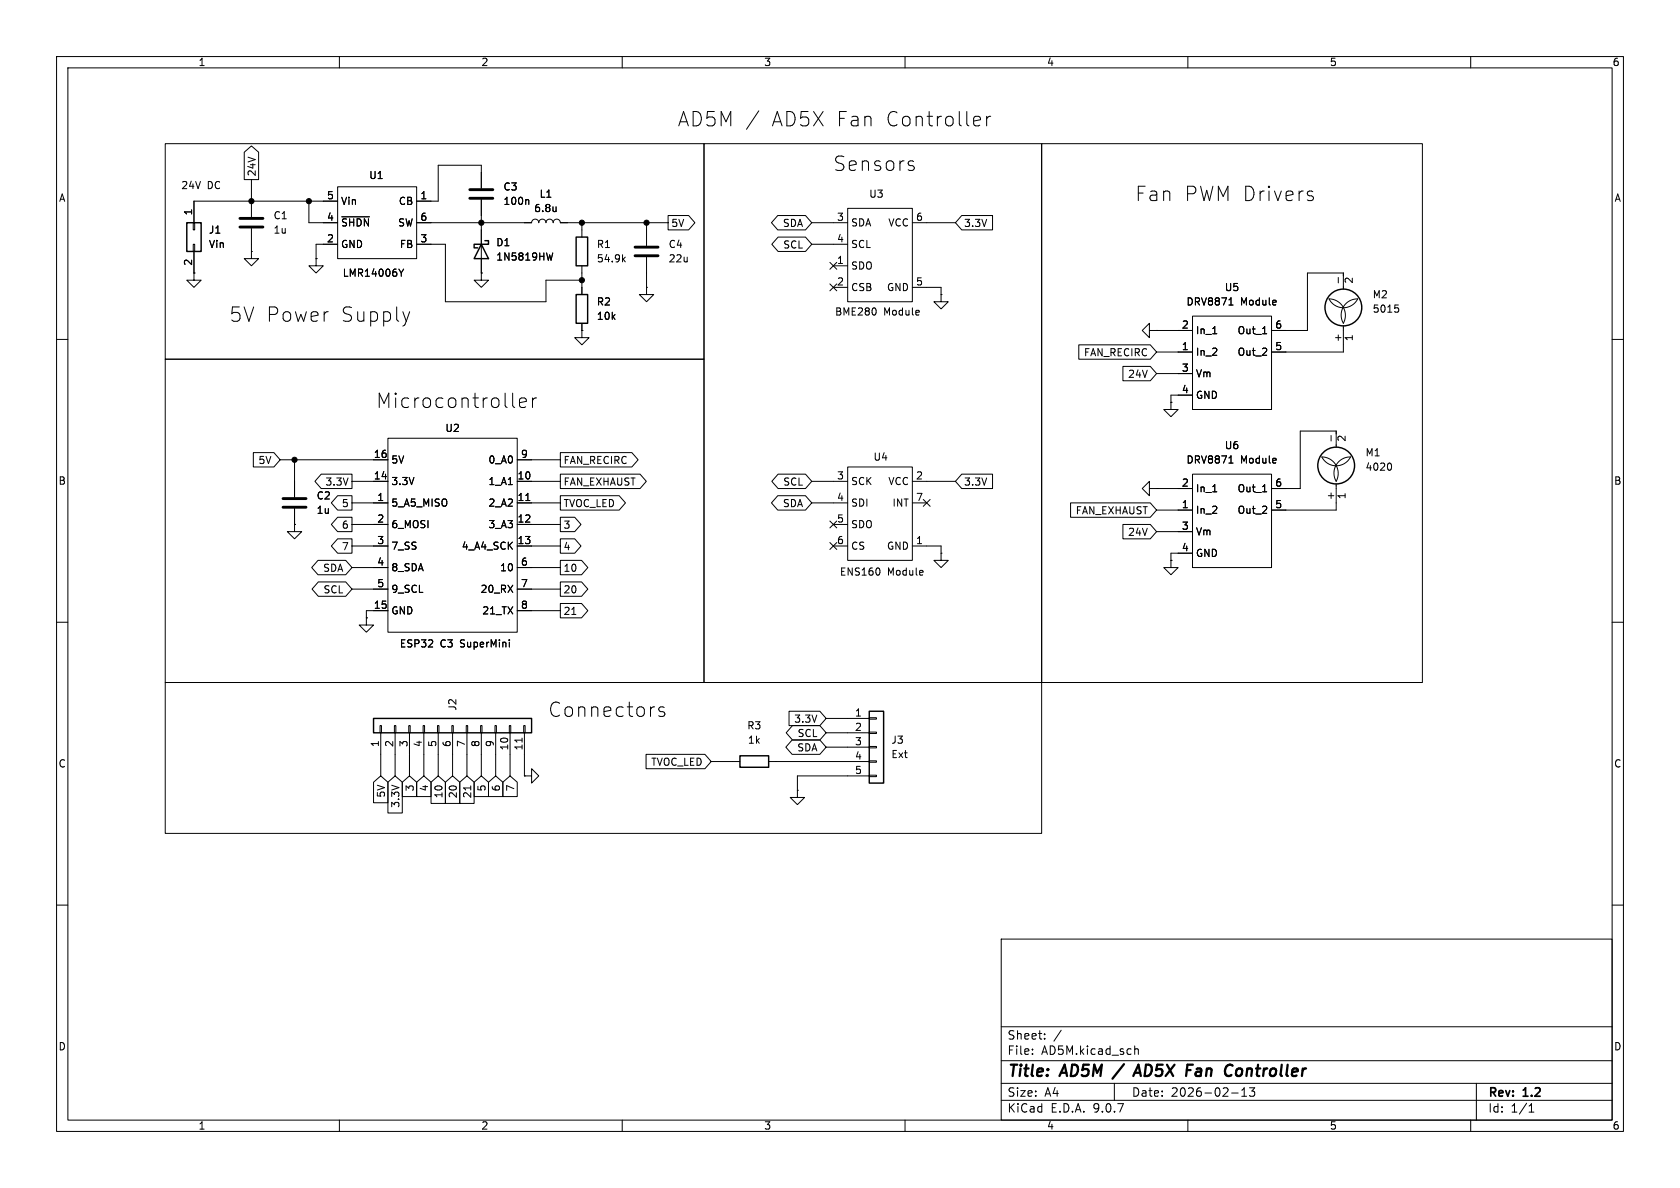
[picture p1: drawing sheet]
<svg xmlns="http://www.w3.org/2000/svg" width="297mm" height="210mm" viewBox="0 0 297 210" stroke-linecap="round" stroke-linejoin="round" font-family="sans-serif">
<g fill="none" stroke="#000" stroke-width=".18">
<path d="M10 10h277v190h-277zM12 12h273v186h-273zM60 10v2M110 10v2M134.1 19.6l-2.1 3.3M160 10v2M210 10v2M260 10v2M29.2 25.4h95.3v38.1h-95.3zM34.2 39.4h.2v1.2h-.2zM43.2 26.9l1.2-1.1 1.3 1.1v4.9h-2.5zM44.4 31.8v6.6"/>
<path d="M54.6 35.6v3.8h5.1M59.7 33h14v12.7h-14zM59.7 35.6h-25.4v3.8M60.4 38.3h4.9M73.7 39.4h20.3a.64 .64 0 0 1 .6-.7 .64 .64 0 0 1 .6 .7 .64 .64 0 0 1 .7-.7 .64 .64 0 0 1 .6 .7 .64 .64 0 0 1 .7-.7 .64 .64 0 0 1 .6 .7 .64 .64 0 0 1 .6-.7 .64 .64 0 0 1 .7 .7h19M85.1 33.3v-4.1h-7.6v6.4h-3.8M85.1 35.3v13M93.3 35.3l.2 .2v.6M98.3 36.6v.8M98.3 37.3h-.1M102.9 39.4v2.5M114.3 39.4v4"/>
<path d="M118.1 38.1h3.6l1.2 1.3-1.2 1.2h-3.6zM124.5 25.4h59.6v95.3h-59.6zM137.5 38.1h4.9l1.1 1.3-1.1 1.2h-4.9l-1.1-1.2zM143.5 39.4h6.4M149.9 36.8h11.4v16.5h-11.4zM161.3 29.3l.3 .3-.1 .4-.2 .1M161.3 28.4l.2 .2M161.3 39.4h7.6M170 38.1h5.5v2.5h-5.5l-1.1-1.2zM172.5 20.6l.7 .1 .1 .5-1.2 .2M173.2 22.1l-.7 .2M174.4 20.6v1.7"/>
<path d="M175.2 20.6a.65 .65 0 0 0-.8 .4M184.1 25.4h67.4v95.3h-67.4zM231.8 34.6l.4 .4-.1 .3-.3 .2M231.8 33.8l.3 .1M34.2 43.2h.2v1.3h-.2zM34.3 48.3v1.2h1.3l-1.3 1.3-1.3-1.3h1.3M34.3 48.3h.1M34.3 44.5v3.8M44.4 44.5v1.2h1.3l-1.3 1.3-1.2-1.3h1.2M44.4 44.5h.1M44.4 40.4v4.1M55.9 45.7v1.3h1.2l-1.2 1.3-1.3-1.3h1.3"/>
<path d="M55.9 45.7h.1M59.7 43.2h-3.8v2.5M70.5 47.6l.4 .6M70.9 48.2v.6M71.4 47.6l-.5 .6M72.4 55.1l-.6 1.7M73.7 43.2h5v10.1h17.8v-3.8h6.4M85.1 48.3v1.2h1.3l-1.3 1.3-1.3-1.3h1.3M85.1 48.3h.1M97.7 44.7l-.3 1.3-.2-.9M102.9 58.4v1.3h1.2l-1.2 1.3-1.3-1.3h1.3M102.9 58.4h.1"/>
<path d="M102.9 47v5.1M102.9 57.2v1.2M110.2 45.8l.3 .5M110.5 45.5l-.4 .4M114.3 50.8v1.3h1.3l-1.3 1.2-1.3-1.2h1.3M114.3 50.8h.1M114.3 45.5v5.3M137.6 41.9h4.8l1.1 1.3-1.1 1.3h-4.8l-1.2-1.3zM143.5 43.2h6.4M146.7 46.4l1.2 1.2M146.7 50.2l1.2 1.2M147.3 47h2.6"/>
<path d="M147.3 50.8h2.6M147.9 46.4l-1.2 1.2M147.9 50.2l-1.2 1.2M154.8 54.7v.8M161.3 50.8h5.1v1.3M166.4 52.1v1.2h1.2l-1.2 1.3-1.3-1.3h1.3M166.4 52.1h.1M203.2 58.4v-1.2l-1.3 1.2 1.3 1.3v-1.3h1.3M204.5 58.4h.1M204.5 58.4h6.3M210.8 55.9h14v16.5h-14zM214.4 59h.7"/>
<path d="M217.3 53.9h.7M217.5 52.8l.1-.2v1.3M223.2 59h.7M234.9 52.8a2.92 2.92 0 0 1 2.6 4.4 2.86 2.86 0 0 1 2.5-4.4 2.84 2.84 0 0 1-2.5 1.6 2.84 2.84 0 0 1-2.6-1.6zM236.6 49v1M237.5 51.1v-2.8h-6.4v10.1h-6.3M237.5 57.6v4.6h-12.7M246.6 53.9h.6M247 54.4l.3 .2v.3l-.3 .3M10 60h2M29.2 63.5h95.3v57.2h-95.3zM68.6 77.5h22.8v34.3h-22.8z"/>
<path d="M90.8 71.9l.2 .1M91.8 71.2l1.2-.3-.1-.4-.7-.2-.4 .4v1l.2 .2 .2 .1 .7-.1M94.1 70.3v1.7M94.9 70.3a.65 .65 0 0 0-.8 .5M190.7 61h12.7l1.1 1.2-1.1 1.3h-12.7zM198.5 64.8h4.9l1.1 1.2-1.1 1.3h-4.9zM204.5 62.2h6.3M204.5 66h6.3M207 71.1v1.3h1.3l-1.3 1.3-1.3-1.3h1.3M207 71.1h.1M210.8 69.9h-3.8v1.2M235.3 77v1"/>
<path d="M236.2 79v-2.8h-6.3v10.2h-5.1M285 60h2M44.8 80h3.6l1.1 1.3-1.1 1.3h-3.6zM49.5 81.3h19.1M52.1 92.7v1.3h1.2l-1.2 1.3-1.3-1.3h1.3M52.1 92.7h.1M52.1 81.3v6.6M52.1 89.9v2.8M56.2 99.1h4.9l1.1 1.2-1.1 1.3h-4.9l-1.1-1.3zM56.8 83.8h5.4v2.6h-5.4l-1.1-1.3zM59.7 91.4h2.5v2.6h-2.5l-1.1-1.3zM59.7 95.2h2.5v2.6h-2.5l-1.1-1.3z"/>
<path d="M59.7 87.6h2.5v2.6h-2.5l-1.1-1.3zM62.2 85.1h6.4M62.2 88.9h6.4M62.2 92.7h6.4M62.2 96.5h6.4M91.4 81.3h7.7M91.4 85.1h7.7M91.4 88.9h7.7M91.4 92.7h7.7M91.4 96.5h7.7M93 88.5h.7M99.1 80h12.6l1.1 1.3-1.1 1.3h-12.6z"/>
<path d="M99.1 95.2h2.5l1.1 1.3-1.1 1.3h-2.5zM99.1 91.4h2.5l1.1 1.3-1.1 1.3h-2.5zM99.1 99.1h3.7l1.1 1.2-1.1 1.3h-3.7zM99.1 87.6h10.4l1.1 1.3-1.1 1.3h-10.4zM99.1 83.8h14.1l1.1 1.3-1.1 1.3h-14.1zM137.5 87.6h4.9l1.1 1.3-1.1 1.3h-4.9l-1.1-1.3zM137.6 83.8h4.8l1.1 1.3-1.1 1.3h-4.8l-1.2-1.3zM143.5 85.1h6.4M143.5 88.9h6.4M146.7 95.9l1.2 1.2M146.7 92.1l1.2 1.2M147.3 92.7h2.6"/>
<path d="M147.3 96.5h2.6M147.9 95.9l-1.2 1.2M147.9 92.1l-1.2 1.2M149.9 82.6h11.4v16.5h-11.4zM161.3 85.1h7.6M161.3 88.9h2.5M161.3 96.5h5.1v1.3M163.2 88.3l1.2 1.2M164.4 88.3l-1.2 1.2M166.4 97.8v1.3h1.2l-1.2 1.2-1.3-1.2h1.3M166.4 97.8h.1M170 83.8h5.5v2.6h-5.5l-1.1-1.3z"/>
<path d="M189.3 88.9h14.1l1.1 1.3-1.1 1.2h-14.1zM198.5 92.7h4.9l1.1 1.3-1.1 1.3h-4.9zM203.2 86.4v-1.3l-1.3 1.3 1.3 1.2v-1.2h1.3M204.5 86.4h.1M204.5 86.4h6.3M204.5 90.2h6.3M204.5 94h6.3M207 99.1v1.2h1.3l-1.3 1.3-1.3-1.3h1.3M207 99.1h.1M210.8 83.8h14v16.5h-14zM210.8 97.8h-3.8v1.3M214.4 86.9h.7"/>
<path d="M217.3 81.9h.7M217.5 80.8l.1-.2v1.3M223.2 86.9h.7M233.7 80.8a2.92 2.92 0 0 1 2.5 4.3 2.86 2.86 0 0 1 2.6-4.3 2.84 2.84 0 0 1-2.6 1.5 2.84 2.84 0 0 1-2.5-1.5zM236.2 85.5v4.7h-11.4M245.7 81.9a.79 .79 0 0 1 0 1.2M10 110h2M56.3 102.9h4.8l1.1 1.2-1.1 1.3h-4.8l-1.1-1.3zM62.2 100.3h6.4M62.2 104.1h6.4M64.8 109.2v1.3h1.2l-1.2 1.3-1.3-1.3h1.3M64.8 109.2h.1"/>
<path d="M68.6 108h-3.8v1.2M90 113.1v.1M90 113.5v.9M91.4 100.3h7.7M91.4 104.1h7.7M91.4 108h7.7M99.1 102.9h3.7l1.1 1.2-1.1 1.3h-3.7zM99.1 106.7h3.7l1.1 1.3-1.1 1.2h-3.7zM101.1 108.6h.7M155.5 100.6v.8M285 110h2M29.2 120.7h154.9v26.6h-154.9z"/>
<path d="M66 138.3l1.3-1.1 1.3 1.1v3.6h-2.6zM67.2 128.3h.2v1.2h-.2zM67.3 129.5v7.7M68.6 138.3l1.2-1.1 1.3 1.1v5.4h-2.5zM69.7 128.3h.3v1.2h-.3zM69.8 129.5v7.7M71.1 138.3l1.3-1.1 1.3 1.1v2.5h-2.6zM72.3 128.3h.2v1.2h-.2zM72.4 129.5v7.7M73.7 138.3l1.2-1.1 1.3 1.1v2.5h-2.5zM74.8 128.3h.3v1.2h-.3zM74.9 129.5v7.7"/>
<path d="M76.2 138.3l1.3-1.1 1.2 1.1v3.7h-2.5zM77.3 128.3h.3v1.2h-.3zM77.5 129.5v7.7M78.7 138.3l1.3-1.1 1.3 1.1v3.7h-2.6zM79.9 128.3h.2v1.2h-.2zM80 129.5v7.7M81.3 138.3l1.2-1.1 1.3 1.1v3.7h-2.5zM82.4 128.3h.3v1.2h-.3zM82.5 129.5v7.7M83.2 138.9v.8M83.8 138.3l1.3-1.1 1.3 1.1v2.5h-2.6zM85 128.3h.2v1.2h-.2z"/>
<path d="M85.1 129.5v7.7M86.4 138.3l1.2-1.1 1.3 1.1v2.5h-2.5zM87.5 128.3h.3v1.2h-.3zM87.6 129.5v7.7M88.9 138.3l1.3-1.1 1.2 1.1v2.5h-2.5zM90 128.3h.3v1.2h-.3zM90.2 129.5v7.7M92.3 130.5v.7M92.6 128.3h.2v1.2h-.2zM92.7 137.2h1.3v-1.3l1.2 1.3-1.2 1.2v-1.2M92.7 137.2h.1M92.7 129.5v7.7"/>
<path d="M114.2 133.3h10.4l1.1 1.3-1.1 1.3h-10.4zM117.4 125.1l-.6-.1-.3 .3 .1 .4 .8 .2 .1 .3-.1 .3-.2 .1-.7-.1M125.7 134.6h5.1M135.9 134.6h17.8M139.5 125.7h5.4l1.1 1.3-1.1 1.3h-5.4zM140 130.8h4.9l1.1 1.3-1.1 1.3h-4.9l-1.1-1.3zM140.1 128.3h4.8l1.1 1.2-1.1 1.3h-4.8l-1.1-1.3zM141 139.7v1.3h1.2l-1.2 1.2-1.3-1.2h1.3M141 139.7h.1M146 127h7.7M146 129.5h7.7M146 132.1h7.7"/>
<path d="M153.7 126.9h1.2v.2h-1.2zM153.7 129.4h1.2v.3h-1.2zM153.7 132h1.2v.2h-1.2zM153.7 134.5h1.2v.2h-1.2zM153.7 137h1.2v.3h-1.2zM153.7 137.2h-12.7v2.5M10 160h2M177 166h108v32h-108zM285 160h2M60 198v2M110 198v2M160 198v2"/>
<path d="M177 194.5h108M177 191.5h108M177 187.5h108M177 181.5h108M182.5 186.3v.1M182.5 185.5v.1M184.7 183.6v.1M184.7 182.8v.1M187.6 182.1l-1.3 2M197 191.5v3M200.6 184.9v1.5M200.6 185.5l.2-.1 .4 .1v.9"/>
<path d="M210 198v2M217.7 193.2h1.2M219.5 193.8h.9M219.5 192.7l.5-.4v1.5M220.9 192.3h.9l-.5 .6 .4 .1v.7l-.2 .1h-.4l-.2-.1M260 198v2M261 191.5v6.5M270.3 196.6h.9M270.3 195.5l.4-.4v1.5"/>
</g>
<path d="M198.7 188.1l-2 2.6M200.3 190.2l1-2 .4 2M200.6 189.6h1M211.5 189.5l-.1 .2v.4M219.3 188.9a.62 .62 0 0 0-.7 .4v.7a.52 .52 0 0 0 .7 .1" fill="none" stroke="#000" stroke-width=".4"/>
<path d="M42.4 38.6h4.1M83.1 33.5h4M83.1 35.1h4M42.4 40.1h4.1M112.3 43.7h4M112.3 45.2h4M50 88.1h4.1M50 89.7h4.1" fill="none" stroke="#000" stroke-width=".51"/>
<g fill="none" stroke="#000" stroke-width=".25">
<path d="M33 39.4h2.6v5.1h-2.6zM85.1 43.2l1.3 2.5h-2.6zM85.7 42.5h.7v.7h-2.6v.6h.7M101.9 41.9h2v5.1h-2zM101.9 52.1h2v5.1h-2zM66 127h28v2.5h-28zM130.8 133.6h5.1v2h-5.1zM153.7 125.7h2.5v12.7h-2.5z"/>
<circle cx="237.5" cy="54.4" r="3.3"/>
<circle cx="236.2" cy="82.3" r="3.3"/>
</g>
<g fill="#000" stroke="#000" stroke-width=".18">
<circle cx="44.4" cy="35.6" r=".46"/>
<circle cx="54.6" cy="35.6" r=".46"/>
<circle cx="85.1" cy="39.4" r=".46"/>
<circle cx="102.9" cy="39.4" r=".46"/>
<circle cx="114.3" cy="39.4" r=".46"/>
<circle cx="102.9" cy="49.5" r=".46"/>
<circle cx="52.1" cy="81.3" r=".46"/>
</g>
<g font-size="3.5">
<text x="119.8" y="22.6">AD5M /</text>
<text x="136.2" y="22.6">AD5X Fan</text>
<text x="156.3" y="22.6">Controller</text>
<text x="147.3" y="30.5">Sensors</text>
<text x="200.7" y="35.8">Fan</text>
<text x="209.3" y="35.8">PWM Drivers</text>
<text x="40.5" y="57.1">5V Power</text>
<text x="60.1" y="57.1">Supply</text>
<text x="66.5" y="72.4">Microcontroller</text>
<text x="96.9" y="127">Connectors</text>
</g>
<g font-size="2.8">
<text x="178" y="190.9">Title:</text>
<text x="187.7" y="190.9">AD5M</text>
<text x="202.3" y="190.9">AD5X</text>
<text x="212.2" y="190.9">Fan</text>
<text x="219.8" y="190.9">Controller</text>
</g>
<g font-size="2.1">
<text x="178" y="184">Sheet:</text>
<text x="178" y="186.7">File:</text>
<text x="184.1" y="186.7">AD5M.kicad_sch</text>
<text x="178" y="196.9">KiCad</text>
<text x="178" y="194.1">Size:</text>
<text x="184.7" y="194.1">A4</text>
<text x="185.7" y="196.9">E.D.A.</text>
<text x="193.3" y="196.9">9.0.7</text>
<text x="200" y="194.1">Date:</text>
<text x="207" y="194.1">2026-02-13</text>
<text x="263" y="194.3">Rev:</text>
<text x="263" y="196.9">Id:</text>
<text x="267.1" y="196.9">1/1</text>
<text x="269.4" y="194.3">1.2</text>
</g>
<g font-size="1.8">
<text x="35" y="11.9">1</text>
<text x="85" y="11.9">2</text>
<text x="135" y="11.9">3</text>
<text x="185" y="11.9">4</text>
<text x="235" y="11.9">5</text>
<text x="285" y="11.9">6</text>
<text x="10.3" y="35.9">A</text>
<text x="32" y="33.6">24V</text>
<text x="36.6" y="33.6">DC</text>
<text x="45.4" y="31.3" transform="rotate(-90 45.4 31.3)">24V</text>
<text x="57.7" y="35.3">5</text>
<text x="65.2" y="31.9">U1</text>
<text x="74.2" y="35.3">1</text>
<text x="88.9" y="33.9">C3</text>
<text x="95.3" y="35.2">L1</text>
<text x="153.6" y="35.2">U3</text>
<text x="285.3" y="35.9">A</text>
<text x="34" y="38.2" transform="rotate(-90 34 38.2)">1</text>
<text x="36.8" y="41.5">J1</text>
<text x="48.3" y="39">C1</text>
<text x="48.3" y="41.5">1u</text>
<text x="57.7" y="39.1">4</text>
<text x="60.2" y="36.4">Vin</text>
<text x="60.2" y="40.2">~{SHDN}</text>
<text x="70.3" y="40.2">SW</text>
<text x="70.4" y="36.4">CB</text>
<text x="74.2" y="39.1">6</text>
<text x="88.9" y="36.4">100n</text>
<text x="94.3" y="37.7">6.8u</text>
<text x="118.6" y="40.3">5V</text>
<text x="138.3" y="40.3">SDA</text>
<text x="147.9" y="39.1">3</text>
<text x="150.4" y="40.2">SDA</text>
<text x="157" y="40.2">VCC</text>
<text x="161.9" y="39.1">6</text>
<text x="170.3" y="40.3">3.3V</text>
<text x="34" y="47.1" transform="rotate(-90 34 47.1)">2</text>
<text x="36.8" y="44">Vin</text>
<text x="57.7" y="42.9">2</text>
<text x="60.2" y="44">GND</text>
<text x="70.6" y="44">FB</text>
<text x="74.2" y="42.9">3</text>
<text x="87.6" y="43.7">D1</text>
<text x="87.6" y="46.3">1N5819HW</text>
<text x="105.4" y="44">R1</text>
<text x="105.4" y="46.6">54.9k</text>
<text x="118.1" y="44">C4</text>
<text x="118.1" y="46.6">22u</text>
<text x="138.4" y="44.1">SCL</text>
<text x="147.9" y="42.9">4</text>
<text x="147.9" y="46.7">1</text>
<text x="150.4" y="44">SCL</text>
<text x="150.4" y="47.9">SDO</text>
<text x="60.5" y="49.1">LMR14006Y</text>
<text x="147.9" y="50.5">2</text>
<text x="150.4" y="51.7">CSB</text>
<text x="156.7" y="51.7">GND</text>
<text x="161.9" y="50.5">5</text>
<text x="216.4" y="51.7">U5</text>
<text x="239.5" y="50.2" transform="rotate(-90 239.5 50.2)">2</text>
<text x="242.6" y="52.9">M2</text>
<text x="105.4" y="54.2">R2</text>
<text x="105.4" y="56.7">10k</text>
<text x="147.5" y="56">BME280</text>
<text x="156.2" y="56">Module</text>
<text x="208.8" y="58.2">2</text>
<text x="209.7" y="54.2">DRV8871</text>
<text x="211.3" y="59.3">In_1</text>
<text x="218.7" y="59.3">Out_1</text>
<text x="219.3" y="54.2">Module</text>
<text x="225.4" y="58.2">6</text>
<text x="242.6" y="55.5">5015</text>
<text x="191.5" y="63.2">FAN_RECIRC</text>
<text x="208.8" y="62">1</text>
<text x="208.8" y="65.8">3</text>
<text x="211.3" y="63.1">In_2</text>
<text x="218.7" y="63.1">Out_2</text>
<text x="225.4" y="62">5</text>
<text x="237.2" y="60.6" transform="rotate(-90 237.2 60.6)">+</text>
<text x="239.5" y="60.4" transform="rotate(-90 239.5 60.4)">1</text>
<text x="199.3" y="67">24V</text>
<text x="208.8" y="69.6">4</text>
<text x="211.3" y="66.9">Vm</text>
<text x="211.3" y="70.7">GND</text>
<text x="78.6" y="76.6">U2</text>
<text x="45.6" y="82.2">5V</text>
<text x="66" y="81">16</text>
<text x="69.1" y="82.1">5V</text>
<text x="86.3" y="82.1">0_A0</text>
<text x="92" y="81">9</text>
<text x="99.5" y="82.2">FAN_RECIRC</text>
<text x="154.3" y="81.6">U4</text>
<text x="209.7" y="82.1">DRV8871</text>
<text x="216.4" y="79.6">U6</text>
<text x="219.3" y="82.1">Module</text>
<text x="238.2" y="78.2" transform="rotate(-90 238.2 78.2)">2</text>
<text x="241.3" y="80.9">M1</text>
<text x="241.3" y="83.4">4020</text>
<text x="10.3" y="85.9">B</text>
<text x="55.9" y="88.5">C2</text>
<text x="57.4" y="86">3.3V</text>
<text x="60.3" y="89.9">5</text>
<text x="66" y="84.8">14</text>
<text x="66.6" y="88.6">1</text>
<text x="69.1" y="86">3.3V</text>
<text x="69.1" y="89.8">5_A5_MISO</text>
<text x="86.3" y="86">1_A1</text>
<text x="86.3" y="89.8">2_A2</text>
<text x="91.4" y="84.8">10</text>
<text x="91.4" y="88.6">11</text>
<text x="99.5" y="89.9">TVOC_LED</text>
<text x="99.5" y="86">FAN_EXHAUST</text>
<text x="138.3" y="89.9">SDA</text>
<text x="138.4" y="86">SCL</text>
<text x="147.9" y="84.8">3</text>
<text x="147.9" y="88.6">4</text>
<text x="150.4" y="86">SCK</text>
<text x="150.4" y="89.8">SDI</text>
<text x="157" y="86">VCC</text>
<text x="157.7" y="89.8">INT</text>
<text x="161.9" y="84.8">2</text>
<text x="161.9" y="88.6">7</text>
<text x="170.3" y="86">3.3V</text>
<text x="208.8" y="86.1">2</text>
<text x="208.8" y="89.9">1</text>
<text x="211.3" y="87.2">In_1</text>
<text x="218.7" y="87.2">Out_1</text>
<text x="225.4" y="86.1">6</text>
<text x="225.4" y="89.9">5</text>
<text x="236" y="88.5" transform="rotate(-90 236 88.5)">+</text>
<text x="238.2" y="88.3" transform="rotate(-90 238.2 88.3)">1</text>
<text x="285.3" y="85.9">B</text>
<text x="55.9" y="91">1u</text>
<text x="60.3" y="93.7">6</text>
<text x="66.6" y="92.5">2</text>
<text x="69.1" y="93.6">6_MOSI</text>
<text x="86.3" y="93.6">3_A3</text>
<text x="91.4" y="92.5">12</text>
<text x="99.5" y="93.7">3</text>
<text x="147.9" y="92.5">5</text>
<text x="150.4" y="93.6">SDO</text>
<text x="190.1" y="91.1">FAN_EXHAUST</text>
<text x="199.3" y="94.9">24V</text>
<text x="208.8" y="93.7">3</text>
<text x="211.3" y="91">In_2</text>
<text x="211.3" y="94.8">Vm</text>
<text x="218.7" y="91">Out_2</text>
<text x="57" y="101.3">SDA</text>
<text x="60.3" y="97.5">7</text>
<text x="66.6" y="96.3">3</text>
<text x="66.6" y="100.1">4</text>
<text x="69.1" y="97.4">7_SS</text>
<text x="69.1" y="101.2">8_SDA</text>
<text x="81.5" y="97.4">4_A4_SCK</text>
<text x="88.3" y="101.2">10</text>
<text x="91.4" y="96.3">13</text>
<text x="92" y="100.1">6</text>
<text x="99.5" y="97.5">4</text>
<text x="99.5" y="101.3">10</text>
<text x="147.9" y="96.3">6</text>
<text x="148.4" y="102">ENS160</text>
<text x="150.4" y="97.4">CS</text>
<text x="156.7" y="97.4">GND</text>
<text x="156.9" y="102">Module</text>
<text x="161.9" y="96.3">1</text>
<text x="208.8" y="97.5">4</text>
<text x="211.3" y="98.7">GND</text>
<text x="57.1" y="105.1">SCL</text>
<text x="66" y="107.7">15</text>
<text x="66.6" y="103.9">5</text>
<text x="69.1" y="105">9_SCL</text>
<text x="84.9" y="105">20_RX</text>
<text x="92" y="103.9">7</text>
<text x="92" y="107.7">8</text>
<text x="99.5" y="105.1">20</text>
<text x="69.1" y="108.8">GND</text>
<text x="85.2" y="108.8">21_TX</text>
<text x="99.5" y="108.9">21</text>
<text x="70.6" y="114.7">ESP32</text>
<text x="77.8" y="114.7">C3</text>
<text x="81.5" y="114.7">SuperMini</text>
<text x="80.9" y="125.7" transform="rotate(-90 80.9 125.7)">J2</text>
<text x="132" y="129.1">R3</text>
<text x="132.1" y="131.7">1k</text>
<text x="140.3" y="128">3.3V</text>
<text x="140.9" y="130.5">SCL</text>
<text x="151.1" y="126.7">1</text>
<text x="151.1" y="129.3">2</text>
<text x="151.1" y="131.8">3</text>
<text x="157.5" y="131.7">J3</text>
<text x="10.3" y="135.9">C</text>
<text x="67.1" y="132.2" transform="rotate(-90 67.1 132.2)">1</text>
<text x="69.6" y="132.2" transform="rotate(-90 69.6 132.2)">2</text>
<text x="72.1" y="132.2" transform="rotate(-90 72.1 132.2)">3</text>
<text x="74.7" y="132.2" transform="rotate(-90 74.7 132.2)">4</text>
<text x="77.2" y="132.2" transform="rotate(-90 77.2 132.2)">5</text>
<text x="79.8" y="132.2" transform="rotate(-90 79.8 132.2)">6</text>
<text x="82.3" y="132.2" transform="rotate(-90 82.3 132.2)">7</text>
<text x="84.8" y="132.2" transform="rotate(-90 84.8 132.2)">8</text>
<text x="87.4" y="132.2" transform="rotate(-90 87.4 132.2)">9</text>
<text x="89.9" y="132.8" transform="rotate(-90 89.9 132.8)">10</text>
<text x="92.5" y="132.8" transform="rotate(-90 92.5 132.8)">11</text>
<text x="115" y="135.6">TVOC_LED</text>
<text x="140.8" y="133">SDA</text>
<text x="151.1" y="134.4">4</text>
<text x="151.1" y="136.9">5</text>
<text x="157.5" y="134.2">Ext</text>
<text x="285.3" y="135.9">C</text>
<text x="68.3" y="141.1" transform="rotate(-90 68.3 141.1)">5V</text>
<text x="70.8" y="142.9" transform="rotate(-90 70.8 142.9)">3.3V</text>
<text x="73.3" y="140" transform="rotate(-90 73.3 140)">3</text>
<text x="75.9" y="140" transform="rotate(-90 75.9 140)">4</text>
<text x="78.4" y="141.2" transform="rotate(-90 78.4 141.2)">10</text>
<text x="81" y="141.2" transform="rotate(-90 81 141.2)">20</text>
<text x="83.5" y="141.2" transform="rotate(-90 83.5 141.2)">21</text>
<text x="86" y="140" transform="rotate(-90 86 140)">5</text>
<text x="88.6" y="140" transform="rotate(-90 88.6 140)">6</text>
<text x="91.1" y="140" transform="rotate(-90 91.1 140)">7</text>
<text x="10.3" y="185.9">D</text>
<text x="285.3" y="185.9">D</text>
<text x="35" y="199.9">1</text>
<text x="85" y="199.9">2</text>
<text x="135" y="199.9">3</text>
<text x="185" y="199.9">4</text>
<text x="235" y="199.9">5</text>
<text x="285" y="199.9">6</text>
</g>
</svg>
